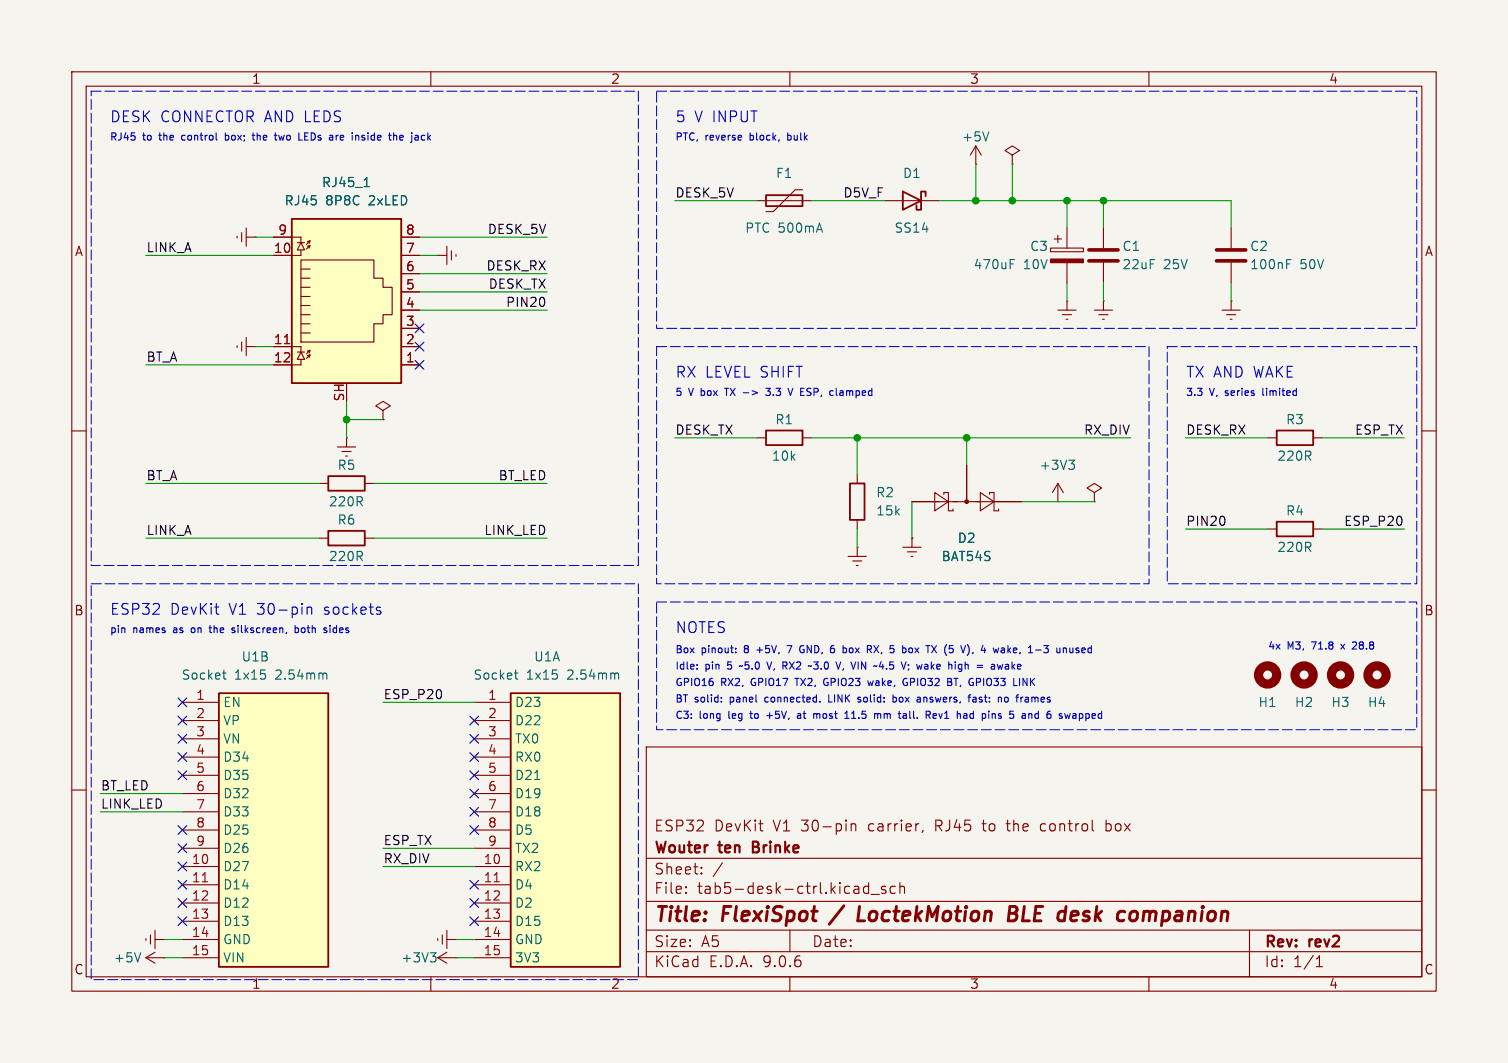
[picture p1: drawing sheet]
<svg xmlns="http://www.w3.org/2000/svg" width="210mm" height="148mm" viewBox="0 0 210 148" stroke-linecap="round" stroke-linejoin="round" font-family="sans-serif">
<path d="M0 0h210v148h-210z" fill="#f5f4ef" stroke="#f5f4ef" stroke-width=".14"/>
<g fill="none" stroke="#840000" stroke-width=".15">
<path d="M10 10h190v128h-190zM12 12h186v124h-186zM60 10v2M110 10v2M160 10v2M33 32.9v.2M33.7 32.4v1.3M34.3 33h1.3M34.3 31.8v2.5M35.6 33h.1M10 60h2M125.7 76.2h2.6"/>
<path d="M126.4 76.8h1.2M126.9 77.5h.2M127 74.9h.1M127 74.9v1.3M147.3 69.9h.1M147.3 67.3l-.7 1.3M147.3 67.3l.8 1.3M147.3 67.3v2.6M152.4 68.6l1-.7-1-.6-1 .6 1 .7v1.3M152.4 69.9h.1M176.5 73.7h1.3M182.9 73.7h1.2"/>
<path d="M198 60h2M10 110h2M90 104h108v32h-108zM90 119.5h108M118.5 114.7v1M118.5 114.8a.37 .37 0 0 1 .7 .1v.8M128.5 115.6l-.1 .3M140.1 114.7h.6M145.2 114.7l-.3 .3v.4l.3 .3M154 114.2v1.5M154 115.6l.5 .1M154.5 114.7l-.5 .1"/>
<path d="M198 110h2M60 136v2M90 132.5h108M90 129.5h108M90 125.5h108M95.5 124.2l.1 .1-.1 .1M95.5 124.2v.1v.1M95.5 123.5v.1M95.5 124.2v.2M95.5 123.5h.1l-.1 .1M97.7 121.5l.1 .1-.1 .1M97.7 121.5l-.1 .1 .1 .1"/>
<path d="M97.7 120.8v.1M97.7 121.5v.2M97.7 120.8h.1l-.1 .1M97.7 120.8h-.1l.1 .1M100.6 120.1l-1.3 1.9M110 136v2M110 129.5v3M121 122.9v1.5M121 123.5l-.5-.1-.3 .3v.4l.2 .2 .1 .1 .5-.1M121.3 124.5h1.2M123.3 123.5l-.3-.1-.2 .2v.2l.5 .2 .1 .1-.1 .2-.1 .1-.4-.1M124.7 123.5l-.4-.1-.3 .3v.4l.1 .2 .2 .1 .4-.1"/>
<path d="M125.3 123.5a.37 .37 0 0 1 .7 .1v.8M125.3 122.9v1.5M160 136v2M174 129.5v6.5M183.3 134.6h.9M183.3 133.5l.5-.4v1.5"/>
</g>
<path d="M117.5 126.1l-2 2.6M119.7 126.2l-.3 2h1M140.5 127.2h.7M140.7 126.2h.6a.49 .49 0 0 1 .4 .5 .49 .49 0 0 1-.5 .5l.3 .1a.58 .58 0 0 1-.3 .9h-.8zM158.1 126.9l.2 .1 .1 .3-.2 .7" fill="none" stroke="#840000" stroke-width=".4"/>
<path d="M104.8 117.9h.5M105.3 117.2h-.5v1.5h.6" fill="none" stroke="#840000" stroke-width=".3"/>
<path d="M177.8 72.6h5.1v2.1h-5.1z" fill="none" stroke="#840000" stroke-width=".25"/>
<path d="M148.8 64.1h.8l-.4 .5M149.4 64.6l.2 .2v.3l-.2 .2" fill="none" stroke="#006464" stroke-width=".15"/>
<path d="M40.6 30.5h15.3v22.8h-15.3z" fill="#ffffc2"/>
<g fill="none" stroke="#840000" stroke-width=".15">
<path d="M38.1 33h3.8v.8M41.4 33.8h1M41.9 33.8l.5 1h-1zM41.9 36.2h10.2v2.5h1.2v1.3h1.3v3.8h-1.3v1.3h-1.2v2.5h-10.2zM41.9 34.8v.8h-3.8M41.9 37.5h1.3M41.9 38.7h1.3M42.8 33.7l.4-.2-.5 .5M42.8 34.3l.4-.1-.5 .5M43.2 33.5l-.1 .4M43.2 34.2l-.1 .3M55.9 33h2.5"/>
<path d="M55.9 35.6h2.5M55.9 38.1h2.5M61 35.6h.1M61 35.6h1.2M62.2 34.3v2.5M62.9 34.9v1.3M63.5 35.4v.3M105.4 27.9h7.6M111.8 26.4h-1.1l-3 3.1h-1M123.2 27.9h7.6M135.9 22.9h.1M135.9 20.3l-.8 1.3"/>
<path d="M135.9 20.3l.8 1.3M135.9 20.3v2.6M141 21.6l1-.6-1-.7-1 .7 1 .6v1.3M141 22.9h.1M38.1 48.3h3.8v.7M41.4 49h1M41.9 41.3h1.3M41.9 42.5h1.3M41.9 43.8h1.3M41.9 45.1h1.3M41.9 46.4h1.3M41.9 49l.5 1h-1z"/>
<path d="M41.9 40h1.3M41.9 50v.8h-3.8M42.8 48.9l.4-.1-.5 .5M42.8 49.5l.4-.1-.5 .5M43.2 48.8l-.1 .3M43.2 49.4l-.1 .4M53.3 57.2l1.1-.7-1.1-.6-1 .6 1 .7v1.2M53.3 58.4h.1M55.9 48.3h2.5M55.9 50.8h2.5M55.9 40.6h2.5M55.9 43.2h2.5"/>
<path d="M55.9 45.7h2.5M147.3 43.2h2.6M148 43.8h1.2M148.5 44.5h.2M148.6 41.9h.1M148.6 41.9v1.3M44.4 74.9h1.3M44.4 67.3h1.3M47 62.2h2.5M47.6 62.9h1.3M48.1 63.5h.3M48.3 61h.1"/>
<path d="M48.3 61v1.2M50.8 74.9h1.3M50.8 67.3h1.3M118.1 77.5h2.5M118.7 78.1h1.3M119.3 78.7h.2M119.4 76.2h.1M119.4 66v1.3M119.4 72.4v1.3M119.4 76.2v1.3M127 69.9h15.2M130.2 68.6l1.9 1.3-1.9 1.2z"/>
<path d="M131.4 68.8v-.2h.7v2.5h.6v-.2M134.6 64.8v5.1M136.5 68.6l1.9 1.3-1.9 1.2zM137.8 68.8v-.2h.6v2.5h.7v-.2"/>
</g>
<path d="M40.6 30.5h15.3v22.8h-15.3zM106.7 27.2h5.1v1.5h-5.1zM125.7 26.7l2.6 1.2-2.6 1.3zM128.9 27.3v-.6h-.6v2.5h-.7v-.6M45.7 73.9h5.1v2h-5.1zM45.7 66.3h5.1v2h-5.1zM118.4 67.3h2v5.1h-2z" fill="none" stroke="#840000" stroke-width=".25"/>
<path d="M39.6 47.8h.7" fill="none" stroke="#a90000" stroke-width=".15"/>
<path d="M137.7 18.4l-.4 1.2M50.7 26h.7" fill="none" stroke="#006464" stroke-width=".15"/>
<g fill="none" stroke="#840000" stroke-width="1.3">
<circle cx="176.5" cy="94" r="1.27"/>
<circle cx="181.6" cy="94" r="1.27"/>
<circle cx="186.7" cy="94" r="1.27"/>
<circle cx="191.8" cy="94" r="1.27"/>
</g>
<circle cx="134.6" cy="69.8" r=".25" fill="#840000" stroke="#840000" stroke-width=".15"/>
<path d="M30.5 96.5h15.2v38.1h-15.2z" fill="#ffffc2"/>
<path d="M30.5 96.5h15.2v38.1h-15.2z" fill="none" stroke="#840000" stroke-width=".25"/>
<g fill="none" stroke="#840000" stroke-width=".15">
<path d="M146.3 34.5h4.6v.6h-4.6zM146.8 33.3h1M147.3 32.8v1M148.6 31.8v2.7M148.6 36.6v2.8M25.4 97.8h5.1M25.4 100.3h5.1M25.4 102.9h5.1M25.4 105.4h5.1M25.4 108h5.1M25.4 110.5h5.1M25.4 113h5.1"/>
<path d="M25.4 115.6h5.1M25.4 118.1h5.1M20.3 133.4h2.6M20.3 130.7v.2M20.3 133.4l1.3 .7M21 130.2v1.2M21.6 130.8h1.3M21.6 129.5v2.6M21.6 132.6l-1.3 .8M22.9 130.8h.1M22.9 133.4h.1M25.4 120.7h5.1"/>
<path d="M25.4 123.2h5.1M25.4 125.7h5.1M25.4 128.3h5.1M25.4 130.8h5.1M25.4 133.4h5.1M61 130.7v.2M61.6 130.2v1.2M62.2 130.8h1.3M62.2 129.5v2.6M63.5 130.8h.1"/>
</g>
<path d="M28.2 122.8h.7" fill="none" stroke="#a90000" stroke-width=".15"/>
<path d="M140.7 36.7h.4M140.7 36.1h.6M31 93.7h.5M31.2 94.4v.1l.3 .1M45.3 93.7l.2 .2v.7M19.6 132.7l-.4 1.2" fill="none" stroke="#006464" stroke-width=".15"/>
<path d="M146.3 36.1h4.6v.5h-4.6z" fill="#840000" stroke="#840000" stroke-width=".15"/>
<path d="M71.1 96.5h15.3v38.1h-15.3z" fill="#ffffc2"/>
<path d="M106.7 59.9h5.1v2.1h-5.1zM177.8 59.9h5.1v2.1h-5.1zM71.1 96.5h15.3v38.1h-15.3z" fill="none" stroke="#840000" stroke-width=".25"/>
<g fill="none" stroke="#840000" stroke-width=".15">
<path d="M38.1 33h2.5M38.1 35.6h2.5M55.9 33h2.5M55.9 35.6h2.5M55.9 38.1h2.5M153.7 31.8v2.7M153.7 36.6v2.8M171.4 31.8v2.7M171.4 36.6v2.8M33 48.1v.3M33.7 47.6v1.3M34.3 48.3h1.3"/>
<path d="M34.3 47v2.5M35.6 48.3h.1M38.1 48.3h2.5M38.1 50.8h2.5M53.3 58.4h.1M55.9 48.3h2.5M55.9 43.2h2.5M55.9 50.8h2.5M55.9 40.6h2.5M55.9 45.7h2.5M152.4 43.2h2.5M153 43.8h1.3"/>
<path d="M153.5 44.5h.3M153.7 41.9h.1M153.7 41.9v1.3M170.2 43.2h2.5M170.8 43.8h1.3M171.3 44.5h.3M171.4 41.9h.1M171.4 41.9v1.3M105.4 61h1.3M111.8 61h1.2M127 74.9h.1M127 69.9h3.8"/>
<path d="M134.6 64.8v5.1M138.4 69.9h3.8M176.5 61h1.3M182.9 61h1.2M66 97.8h5.1M66 100.3h5.1M66 102.9h5.1M66 105.4h5.1M66 108h5.1M66 110.5h5.1M66 113h5.1M66 115.6h5.1"/>
<path d="M66 118.1h5.1M61 133.4h2.5M61 133.4l1.2 .7M62.2 132.6l-1.2 .8M63.5 133.4h.1M66 120.7h5.1M66 123.2h5.1M66 125.7h5.1M66 128.3h5.1M66 130.8h5.1M66 133.4h5.1"/>
</g>
<path d="M50.7 26h.7M179.2 36.7h.4M179.2 36.1h.6M71.6 93.7h.5M71.8 94.4l.1 .1 .2 .1M86 93.7l.1 .2v.7M74.4 108.5h.8M59.9 132.7h.8l-.4 .4M60.5 133.1l.2 .3v.3l-.2 .2" fill="none" stroke="#006464" stroke-width=".15"/>
<path d="M39.6 47.8h.7M68.8 122.8h.7" fill="none" stroke="#a90000" stroke-width=".15"/>
<path d="M151.6 34.8h4.1M151.6 36.3h4.1M169.4 34.8h4.1M169.4 36.3h4.1" fill="none" stroke="#840000" stroke-width=".51"/>
<path d="M75.8 41.6v.8M170.5 72.1v.8" fill="none" stroke="#0f0f0f" stroke-width=".15"/>
<g fill="none" stroke="#009600" stroke-width=".15">
<path d="M20.3 35.6h17.8M35.6 33h2.5M58.4 35.6h2.6M58.4 38.1h17.8M58.4 33h17.8M94 27.9h11.4M113 27.9h10.2M130.8 27.9h40.6v3.9M135.9 22.9v5M141 22.9v5M148.6 27.9v3.9M148.6 39.4v2.5"/>
<path d="M153.7 27.9v3.9M153.7 39.4v2.5M171.4 39.4v2.5M20.3 50.8h17.8M35.6 48.3h2.5M48.3 58.4h5M48.3 55.9v5.1M58.4 43.2h17.8M58.4 40.6h17.8M20.3 67.3h24.1M20.3 74.9h24.1M52.1 67.3h24.1"/>
<path d="M52.1 74.9h24.1M94 61h11.4M113 61h44.5M119.4 61v5M119.4 73.7v2.5M127 69.9h.1M127 69.9v5M134.6 61v3.8M142.2 69.9h10.2M165.1 61h11.4M165.1 73.7h11.4M184.1 61h11.5"/>
<path d="M184.1 73.7h11.5M53.3 97.8h12.7M14 113h11.4M14 110.5h11.4M53.3 118.1h12.7M22.9 130.8h2.5M22.9 133.4h2.5M53.3 120.7h12.7M63.5 130.8h2.5M63.5 133.4h2.5"/>
</g>
<g fill="none" stroke="#000084" stroke-width=".15">
<path d="M57.8 47.7l1.2 1.2M57.8 45.1l1.2 1.2M57.8 50.2l1.2 1.2M59 47.7l-1.2 1.2M59 45.1l-1.2 1.2M59 50.2l-1.2 1.2M24.8 97.2l1.2 1.2M24.8 99.7l1.2 1.2M26 97.2l-1.2 1.2M26 99.7l-1.2 1.2M65.4 99.7l1.2 1.2M66.6 99.7l-1.2 1.2"/>
<path d="M24.8 102.3l1.2 1.2M24.8 104.8l1.2 1.2M24.8 107.3l1.2 1.3M24.8 115l1.2 1.2M24.8 117.5l1.2 1.2M26 102.3l-1.2 1.2M26 104.8l-1.2 1.2M26 107.3l-1.2 1.3M26 115l-1.2 1.2M26 117.5l-1.2 1.2M65.4 107.3l1.2 1.3M65.4 109.9l1.2 1.2"/>
<path d="M65.4 104.8l1.2 1.2M65.4 102.3l1.2 1.2M65.4 112.4l1.2 1.2M65.4 115l1.2 1.2M66.6 107.3l-1.2 1.3M66.6 109.9l-1.2 1.2M66.6 104.8l-1.2 1.2M66.6 102.3l-1.2 1.2M66.6 112.4l-1.2 1.2M66.6 115l-1.2 1.2M24.8 120l1.2 1.3M24.8 122.6l1.2 1.2"/>
<path d="M24.8 125.1l1.2 1.2M24.8 127.7l1.2 1.2M26 120l-1.2 1.3M26 122.6l-1.2 1.2M26 125.1l-1.2 1.2M26 127.7l-1.2 1.2M65.4 127.7l1.2 1.2M65.4 122.6l1.2 1.2M65.4 125.1l1.2 1.2M66.6 127.7l-1.2 1.2M66.6 122.6l-1.2 1.2M66.6 125.1l-1.2 1.2"/>
</g>
<g fill="none" stroke="#0000c2" stroke-width=".15">
<path d="M25.4 18.9l-.1 .1 .1 .5M31.4 18.5v1M31.4 19.5h.3M31.7 18.8l-.3 .1M35.1 18.8h.4M35.2 18.5v.9l.3 .1M38.2 18.8h.4M38.5 19.5h.1M38.8 18.8l.2 .7 .2-.5M42.4 19h.4M42.9 18.5h-.5v1h.5M47.1 18.8l-.2 .1"/>
<path d="M49.1 18.5l-.1 .1M49.1 18.5v.1M50.4 19.5h.3M50.7 18.8l-.3 .2v.1l.3 .1M55 18.8l.2 .2v.5M56.1 18.9l-.3-.1-.1 .2v.5h.4M56.1 19.1l-.4 .1M58.8 18.9h.3M58.8 19.5h.3M109.7 18.5v1M109.7 19.5h.1M109.8 18.8l-.1 .1"/>
<path d="M100.9 54.1h.6M106.7 54.1h.6l-.4 .3 .3 .1 .1 .1M107.3 54.9l-.2 .2-.4-.1M109.7 54.1l.4 1 .3-1M116.5 55l.1 .1M175.9 54.1v.9M26.7 87.5v.5M29.1 87.4h.4M29.2 87.1v.8l.3 .2M32.3 87.6l.4 .3-.1 .2-.3-.1M32.7 87.5l-.3-.1-.1 .2M41.1 87.5l.3-.1 .2 .2-.1 .4h-.4"/>
<path d="M41.1 87.1v1M42.8 84.5v1M42.8 84.7a.37 .37 0 0 1 .6 0v.8M45.4 87.8l.1 .1-.1 .2M45.4 87.4l.1 .1M46 87.1v.1M46 87.4v.7M97.1 93.1v.1M97.1 92.5v.1M100.5 97.6v.1M100.5 97.1v.1M102.5 90.8v.1"/>
<path d="M102.5 90.3v.1M102.9 92.8l.2-.1 .2 .1M104.4 99.4h.4M105.4 90.5h.8M106.6 97.1l-.1 .2 .1 .4M106.8 99.6h.8M106.8 92.2l.3 1 .4-1M109 92.2h.4l.2 .2-.1 .2-.5 .1M109.3 92.7l.3 .5M109.6 89.9h.7l-.5 1M110.7 94.5h.6M111.1 99.4h.4v.6"/>
<path d="M111.5 99.6h-.3l-.2 .2 .2 .2h.3M111.8 90.5h.2M111.9 89.9a.47 .47 0 0 0-.5 .5 .47 .47 0 0 0 .5 .4h.1M113.3 92.2h.6M113.3 93.1l.4 .1M113.6 99.4l.1 .1M113.7 99.5v.5M114.1 99.4h-.2l-.2 .1M114.2 97.6v.1M115 94.5a.54 .54 0 0 0-.3 .5 .54 .54 0 0 0 .3 .5M115.4 96.7v1h.5M116.2 90.4v.4"/>
<path d="M117.5 93.1l-.1 .2M118.6 90.2l-.2 .1-.1 .1v.4l.3 .1M118.9 99l-.3 .3M119.6 97.4l.2 .1 .1 .1-.2 .1h-.1M119.6 97.1h.2M120.8 94.8l.2 .7 .2-.5 .2 .5 .2-.7M121.7 89.9l.7 1M122.3 99.4h.3l.1 .6M122.4 89.9l-.7 1M122.5 92.8h.6M124.4 97.1h.3l.1 .2-.1 .4h-.3M124.4 96.7v1"/>
<path d="M125.2 99v.9M126.2 95h.2l-.1 .4-.2 .1-.3-.2M126.3 94.5h-.2l-.3 .1M126.7 99v1M127.4 90.2l.5 .7M127.9 90.2l-.5 .7M128.7 97.1v.6M128.8 97.1l-.1 .1M129.7 92.2v1M129.9 99.7l.5-.1v-.2h-.3l-.2 .1 .1 .5h.4M130.1 92.5l-.4 .4M130.7 99.4l.3 .6"/>
<path d="M132.3 94.9l.3 .2-.1 .3-.1 .1M132.4 94.5l.1 .1-.1 .3M132.8 94.5h.6M133.8 92.5h.1M133.9 92.5v.9M133.9 93.1l-.1 .1M134.4 92.2v1M134.6 92.5l-.2 .1M134.8 97.1h.4M135.2 96.7l-.2 .1M135.5 99.4h-.2l-.2 .1v.4l.4 .1M135.5 97.1h.4v.6"/>
<path d="M135.9 97.3l-.3 .1-.1 .1 .1 .2h.3M136 95h.4M136.4 94.5h-.4v1M138.1 92.5h.4v.7M138.5 99.4l.1 .1v.5M138.5 92.7l-.3 .1-.2 .1 .2 .3 .3-.1M139 100h.3M139.2 99.4l-.2 .1 .2 .2M139.6 90.2l-.1 .1M139.6 90.5l-.2 .1 .2 .3M139.9 97.2l.2-.1 .3 .1v.4l-.1 .1h-.2l-.2-.1zM140.3 92.5l.2 .1v.6"/>
<path d="M140.5 93.1l-.4 .1M140.5 92.7l-.4 .1M141.2 90.8h.4M141.2 90.3h.4M141.6 90.5l-.5 .1M141.8 96.7l-.1 .1M142.5 95.5v-1l.5 1M142.5 99.4h.2l.1 .6M142.8 99.6h-.3M142.8 100h-.3M142.9 97.1h.3v.6M143.2 97.7h-.3"/>
<path d="M143.2 97.3l-.3 .1M145.4 89.9h.6l-.3 .4M145.9 90.3l.1 .2-.1 .3M148.3 99.4l.2 .6 .2-.5 .1 .5 .2-.6M150.2 90.3l-.2-.1-.2 .2 .1 .1 .3 .1v.2h-.4M150.4 99.4h.3l.1 .1-.1 .4-.3 .1M151 90.2h-.2l-.1 .2v.4l.3 .1M151.1 90.5l-.4 .1M186.7 89.7l.5 .7M187.2 89.7l-.5 .7M188.7 89.4l-.4 .1M188.9 89.8l-.6 .6h.6"/>
<path d="M117.7 100h.5M118.6 100h.6"/>
</g>
<path d="M12.7 12.7h76.2v66h-76.2zM91.4 12.7h105.9v33h-105.9zM91.4 48.3h68.6v33h-68.6zM162.6 48.3h34.7v33h-34.7zM12.7 81.3h76.2v55.1h-76.2zM91.4 83.8h105.9v17.8h-105.9z" fill="none" stroke="#0000c2" stroke-width=".14" stroke-dasharray="1.4 .5"/>
<g fill="#009600" stroke="#009600" stroke-width=".15">
<circle cx="48.3" cy="58.4" r=".46"/>
<circle cx="119.4" cy="61" r=".46"/>
<circle cx="153.7" cy="27.9" r=".46"/>
<circle cx="141" cy="27.9" r=".46"/>
<circle cx="148.6" cy="27.9" r=".46"/>
<circle cx="135.9" cy="27.9" r=".46"/>
<circle cx="134.6" cy="61" r=".46"/>
</g>
<g font-size="2.8" fill="#840000">
<text x="91" y="128.9">Title:</text>
<text x="100.7" y="128.9">FlexiSpot</text>
<text x="121.1" y="128.9">LoctekMotion</text>
<text x="142.9" y="128.9">BLE desk</text>
<text x="159.7" y="128.9">companion</text>
</g>
<g font-size="2.1" fill="#0000c2">
<text x="15.2" y="17.2">DESK CONNECTOR AND LEDS</text>
<text x="94" y="17.2">5</text>
<text x="96.7" y="17.2">V INPUT</text>
<text x="94" y="52.8">RX LEVEL SHIFT</text>
<text x="165.1" y="52.8">TX AND WAKE</text>
<text x="15.2" y="85.8">ESP32</text>
<text x="23.7" y="85.8">DevKit</text>
<text x="32" y="85.8">V1</text>
<text x="36" y="85.8">30-pin</text>
<text x="45.4" y="85.8">sockets</text>
<text x="94" y="88.4">NOTES</text>
</g>
<g font-size="2.1" fill="#840000">
<text x="91" y="119.2">Wouter</text>
<text x="91" y="116">ESP32</text>
<text x="99.5" y="116">DevKit</text>
<text x="100.2" y="119.2">ten</text>
<text x="105.5" y="119.2">Brinke</text>
<text x="107.8" y="116">V1</text>
<text x="111.8" y="116">30-pin</text>
<text x="121.2" y="116">carrier,</text>
<text x="130.7" y="116">RJ45</text>
<text x="137.5" y="116">to</text>
<text x="141" y="116">the</text>
<text x="145.8" y="116">control</text>
<text x="155" y="116">box</text>
<text x="91" y="124.7">File:</text>
<text x="91" y="122">Sheet:</text>
<text x="97.1" y="124.7">tab5-desk-ctrl.kicad_sch</text>
<text x="91" y="134.9">KiCad</text>
<text x="91" y="132.1">Size:</text>
<text x="97.7" y="132.1">A5</text>
<text x="98.7" y="134.9">E.D.A.</text>
<text x="106.3" y="134.9">9.0.6</text>
<text x="113" y="132.1">Date:</text>
<text x="176" y="132.3">Rev:</text>
<text x="176" y="134.9">Id:</text>
<text x="180.1" y="134.9">1/1</text>
<text x="182.4" y="132.3">rev2</text>
</g>
<g font-size="1.8" fill="#840000">
<text x="35" y="11.9">1</text>
<text x="85" y="11.9">2</text>
<text x="135" y="11.9">3</text>
<text x="185" y="11.9">4</text>
<text x="10.3" y="35.9">A</text>
<text x="198.4" y="35.9">A</text>
<text x="10.3" y="85.9">B</text>
<text x="198.3" y="85.9">B</text>
<text x="10.3" y="135.9">C</text>
<text x="35" y="137.9">1</text>
<text x="85" y="137.9">2</text>
<text x="135" y="137.9">3</text>
<text x="185" y="137.9">4</text>
<text x="198.3" y="135.9">C</text>
</g>
<g font-size="1.8" fill="#006464">
<text x="133.9" y="19.9">+5V</text>
<text x="39.5" y="28.8">RJ45</text>
<text x="44.7" y="26.3">RJ45_1</text>
<text x="45.4" y="28.8">8P8C</text>
<text x="51.5" y="28.8">2xLED</text>
<text x="108" y="25">F1</text>
<text x="125.7" y="25">D1</text>
<text x="103.7" y="32.6">PTC 500mA</text>
<text x="124.5" y="32.6">SS14</text>
<text x="143.4" y="35.2">C3</text>
<text x="156.2" y="35.2">C1</text>
<text x="174" y="35.2">C2</text>
<text x="135.5" y="37.7">470uF</text>
<text x="142.5" y="37.7">10V</text>
<text x="156.2" y="37.7">22uF</text>
<text x="162" y="37.7">25V</text>
<text x="174" y="37.7">100nF</text>
<text x="181" y="37.7">50V</text>
<text x="107.9" y="59.3">R1</text>
<text x="179" y="59.3">R3</text>
<text x="46.9" y="65.6">R5</text>
<text x="107.4" y="64.4">10k</text>
<text x="144.7" y="65.6">+3V3</text>
<text x="177.8" y="64.4">220R</text>
<text x="45.7" y="70.7">220R</text>
<text x="121.9" y="69.4">R2</text>
<text x="121.9" y="72">15k</text>
<text x="179" y="72">R4</text>
<text x="46.9" y="73.3">R6</text>
<text x="133.3" y="75.8">D2</text>
<text x="177.8" y="77.1">220R</text>
<text x="45.7" y="78.3">220R</text>
<text x="131" y="78.3">BAT54S</text>
<text x="25.2" y="94.8">Socket</text>
<text x="32.7" y="94.8">1x15</text>
<text x="33.6" y="92.3">U1B</text>
<text x="38.5" y="94.8">2.54mm</text>
<text x="65.8" y="94.8">Socket</text>
<text x="73.3" y="94.8">1x15</text>
<text x="74.3" y="92.3">U1A</text>
<text x="79.1" y="94.8">2.54mm</text>
<text x="31" y="98.7">EN</text>
<text x="31" y="101.2">VP</text>
<text x="71.6" y="98.7">D23</text>
<text x="71.6" y="101.2">D22</text>
<text x="175.2" y="98.7">H1</text>
<text x="180.2" y="98.7">H2</text>
<text x="185.3" y="98.7">H3</text>
<text x="190.4" y="98.7">H4</text>
<text x="31" y="103.7">VN</text>
<text x="31" y="106.3">D34</text>
<text x="71.6" y="103.7">TX0</text>
<text x="71.6" y="106.3">RX0</text>
<text x="31" y="108.8">D35</text>
<text x="31" y="111.4">D32</text>
<text x="31" y="113.9">D33</text>
<text x="71.6" y="108.8">D21</text>
<text x="71.6" y="111.4">D19</text>
<text x="71.6" y="113.9">D18</text>
<text x="31" y="116.4">D25</text>
<text x="31" y="119">D26</text>
<text x="71.6" y="116.4">D5</text>
<text x="71.6" y="119">TX2</text>
<text x="31" y="121.5">D27</text>
<text x="31" y="124.1">D14</text>
<text x="71.6" y="121.5">RX2</text>
<text x="71.6" y="124.1">D4</text>
<text x="31" y="126.6">D12</text>
<text x="31" y="129.1">D13</text>
<text x="31" y="131.7">GND</text>
<text x="71.6" y="126.6">D2</text>
<text x="71.6" y="129.1">D15</text>
<text x="71.6" y="131.7">GND</text>
<text x="15.7" y="134.2">+5V</text>
<text x="31" y="134.2">VIN</text>
<text x="55.8" y="134.2">+3V3</text>
<text x="71.6" y="134.2">3V3</text>
</g>
<g font-size="1.8" fill="#0f0f0f">
<text x="94" y="27.6">DESK_5V</text>
<text x="117.4" y="27.6">D5V_F</text>
<text x="20.3" y="35.2">LINK_A</text>
<text x="67.8" y="32.7">DESK_5V</text>
<text x="67.7" y="37.8">DESK_RX</text>
<text x="68" y="40.3">DESK_TX</text>
<text x="70.4" y="42.8">PIN20</text>
<text x="20.3" y="50.5">BT_A</text>
<text x="94" y="60.6">DESK_TX</text>
<text x="150.9" y="60.6">RX_DIV</text>
<text x="165.1" y="60.6">DESK_RX</text>
<text x="188.6" y="60.6">ESP_TX</text>
<text x="20.3" y="67">BT_A</text>
<text x="69.3" y="67">BT_LED</text>
<text x="20.3" y="74.6">LINK_A</text>
<text x="67.3" y="74.6">LINK_LED</text>
<text x="165.1" y="73.3">PIN20</text>
<text x="187.1" y="73.3">ESP_P20</text>
<text x="53.3" y="97.4">ESP_P20</text>
<text x="14" y="110.1">BT_LED</text>
<text x="14" y="112.7">LINK_LED</text>
<text x="53.3" y="117.8">ESP_TX</text>
<text x="53.3" y="120.3">RX_DIV</text>
</g>
<g font-size="1.8" fill="#a90000">
<text x="38.1" y="35.3">10</text>
<text x="38.7" y="32.8">9</text>
<text x="56.4" y="32.8">8</text>
<text x="56.4" y="35.3">7</text>
<text x="56.4" y="37.8">6</text>
<text x="56.4" y="40.4">5</text>
<text x="56.4" y="42.9">4</text>
<text x="56.4" y="45.5">3</text>
<text x="38.1" y="48">11</text>
<text x="38.1" y="50.5">12</text>
<text x="56.4" y="48">2</text>
<text x="56.4" y="50.5">1</text>
<text x="48" y="56" transform="rotate(-90 48 56)">SH</text>
<text x="27.2" y="97.5">1</text>
<text x="27.2" y="100.1">2</text>
<text x="67.9" y="97.5">1</text>
<text x="67.9" y="100.1">2</text>
<text x="27.2" y="102.6">3</text>
<text x="27.2" y="105.2">4</text>
<text x="27.2" y="107.7">5</text>
<text x="67.9" y="102.6">3</text>
<text x="67.9" y="105.2">4</text>
<text x="67.9" y="107.7">5</text>
<text x="27.2" y="110.2">6</text>
<text x="27.2" y="112.8">7</text>
<text x="67.9" y="110.2">6</text>
<text x="67.9" y="112.8">7</text>
<text x="27.2" y="115.3">8</text>
<text x="27.2" y="117.9">9</text>
<text x="67.9" y="115.3">8</text>
<text x="67.9" y="117.9">9</text>
<text x="26.6" y="120.4">10</text>
<text x="26.6" y="122.9">11</text>
<text x="26.6" y="125.5">12</text>
<text x="67.3" y="120.4">10</text>
<text x="67.3" y="122.9">11</text>
<text x="67.3" y="125.5">12</text>
<text x="26.6" y="128">13</text>
<text x="26.6" y="130.6">14</text>
<text x="67.3" y="128">13</text>
<text x="67.3" y="130.6">14</text>
<text x="26.6" y="133.1">15</text>
<text x="67.3" y="133.1">15</text>
</g>
<g font-size="1.4" fill="#0000c2">
<text x="15.2" y="19.8">RJ45</text>
<text x="19.9" y="19.8">to</text>
<text x="22.4" y="19.8">the</text>
<text x="25.8" y="19.8">control</text>
<text x="32.1" y="19.8">box;</text>
<text x="36.2" y="19.8">the</text>
<text x="39.5" y="19.8">two</text>
<text x="43.1" y="19.8">LEDs</text>
<text x="47.6" y="19.8">are</text>
<text x="51" y="19.8">inside</text>
<text x="56.5" y="19.8">the</text>
<text x="59.8" y="19.8">jack</text>
<text x="94" y="19.8">PTC,</text>
<text x="98.2" y="19.8">reverse</text>
<text x="104.6" y="19.8">block,</text>
<text x="110.1" y="19.8">bulk</text>
<text x="94" y="55.3">5</text>
<text x="96" y="55.3">V box</text>
<text x="101.5" y="55.3">TX -&gt;</text>
<text x="107.7" y="55.3">3.3</text>
<text x="111.1" y="55.3">V ESP,</text>
<text x="117.3" y="55.3">clamped</text>
<text x="165.1" y="55.3">3.3</text>
<text x="168.5" y="55.3">V,</text>
<text x="170.9" y="55.3">series</text>
<text x="176.3" y="55.3">limited</text>
<text x="15.2" y="88.4">pin</text>
<text x="18.5" y="88.4">names</text>
<text x="24.4" y="88.4">as</text>
<text x="27.1" y="88.4">on</text>
<text x="29.9" y="88.4">the</text>
<text x="33.3" y="88.4">silkscreen,</text>
<text x="42.3" y="88.4">both</text>
<text x="46.6" y="88.4">sides</text>
<text x="94" y="91.2">Box</text>
<text x="94" y="93.4">Idle:</text>
<text x="94" y="95.7">GPIO16</text>
<text x="97.7" y="91.2">pinout:</text>
<text x="98.2" y="93.4">pin</text>
<text x="100.4" y="95.7">RX2,</text>
<text x="101.5" y="93.4">5</text>
<text x="103.5" y="93.4">~5.0</text>
<text x="103.9" y="91.2">8</text>
<text x="104.8" y="95.7">GPIO17</text>
<text x="105.8" y="91.2">+5V,</text>
<text x="107.6" y="93.4">V,</text>
<text x="110" y="93.4">RX2</text>
<text x="111.3" y="95.7">TX2,</text>
<text x="112.4" y="91.2">GND,</text>
<text x="113.9" y="93.4">~3.0</text>
<text x="115.4" y="95.7">GPIO23</text>
<text x="116.9" y="91.2">6</text>
<text x="118" y="93.4">V,</text>
<text x="118.9" y="91.2">box</text>
<text x="120.4" y="93.4">VIN</text>
<text x="121.9" y="95.7">wake,</text>
<text x="122.5" y="91.2">RX,</text>
<text x="123.8" y="93.4">~4.5</text>
<text x="126" y="91.2">5</text>
<text x="127" y="95.7">GPIO32</text>
<text x="127.9" y="93.4">V;</text>
<text x="127.9" y="91.2">box</text>
<text x="130.2" y="93.4">wake</text>
<text x="131.6" y="91.2">TX (5</text>
<text x="133.4" y="95.7">BT,</text>
<text x="134.9" y="93.4">high</text>
<text x="136.7" y="95.7">GPIO33</text>
<text x="136.9" y="91.2">V),</text>
<text x="139.1" y="93.4">=</text>
<text x="140" y="91.2">4</text>
<text x="141.3" y="93.4">awake</text>
<text x="141.9" y="91.2">wake,</text>
<text x="143.2" y="95.7">LINK</text>
<text x="147" y="91.2">1-3</text>
<text x="151.2" y="91.2">unused</text>
<text x="176.5" y="90.6">4x</text>
<text x="179.3" y="90.6">M3,</text>
<text x="182.9" y="90.6">71.8</text>
<text x="189.1" y="90.6">28.8</text>
<text x="94" y="98">BT</text>
<text x="94" y="100.3">C3:</text>
<text x="96.8" y="98">solid:</text>
<text x="97.4" y="100.3">long</text>
<text x="101.7" y="100.3">leg</text>
<text x="101.9" y="98">panel</text>
<text x="105" y="100.3">to</text>
<text x="107" y="98">connected.</text>
<text x="107.5" y="100.3">+5V,</text>
<text x="112" y="100.3">at</text>
<text x="114.5" y="100.3">most</text>
<text x="116.1" y="98">LINK</text>
<text x="119.2" y="100.3">11.5</text>
<text x="120.5" y="98">solid:</text>
<text x="123.5" y="100.3">mm</text>
<text x="125.6" y="98">box</text>
<text x="127.2" y="100.3">tall.</text>
<text x="129.2" y="98">answers,</text>
<text x="131.2" y="100.3">Rev1</text>
<text x="135.8" y="100.3">had</text>
<text x="136.7" y="98">fast:</text>
<text x="139.5" y="100.3">pins</text>
<text x="141" y="98">no</text>
<text x="143.7" y="100.3">5</text>
<text x="143.8" y="98">frames</text>
<text x="145.6" y="100.3">and</text>
<text x="149.4" y="100.3">6</text>
<text x="151.3" y="100.3">swapped</text>
</g>
</svg>
